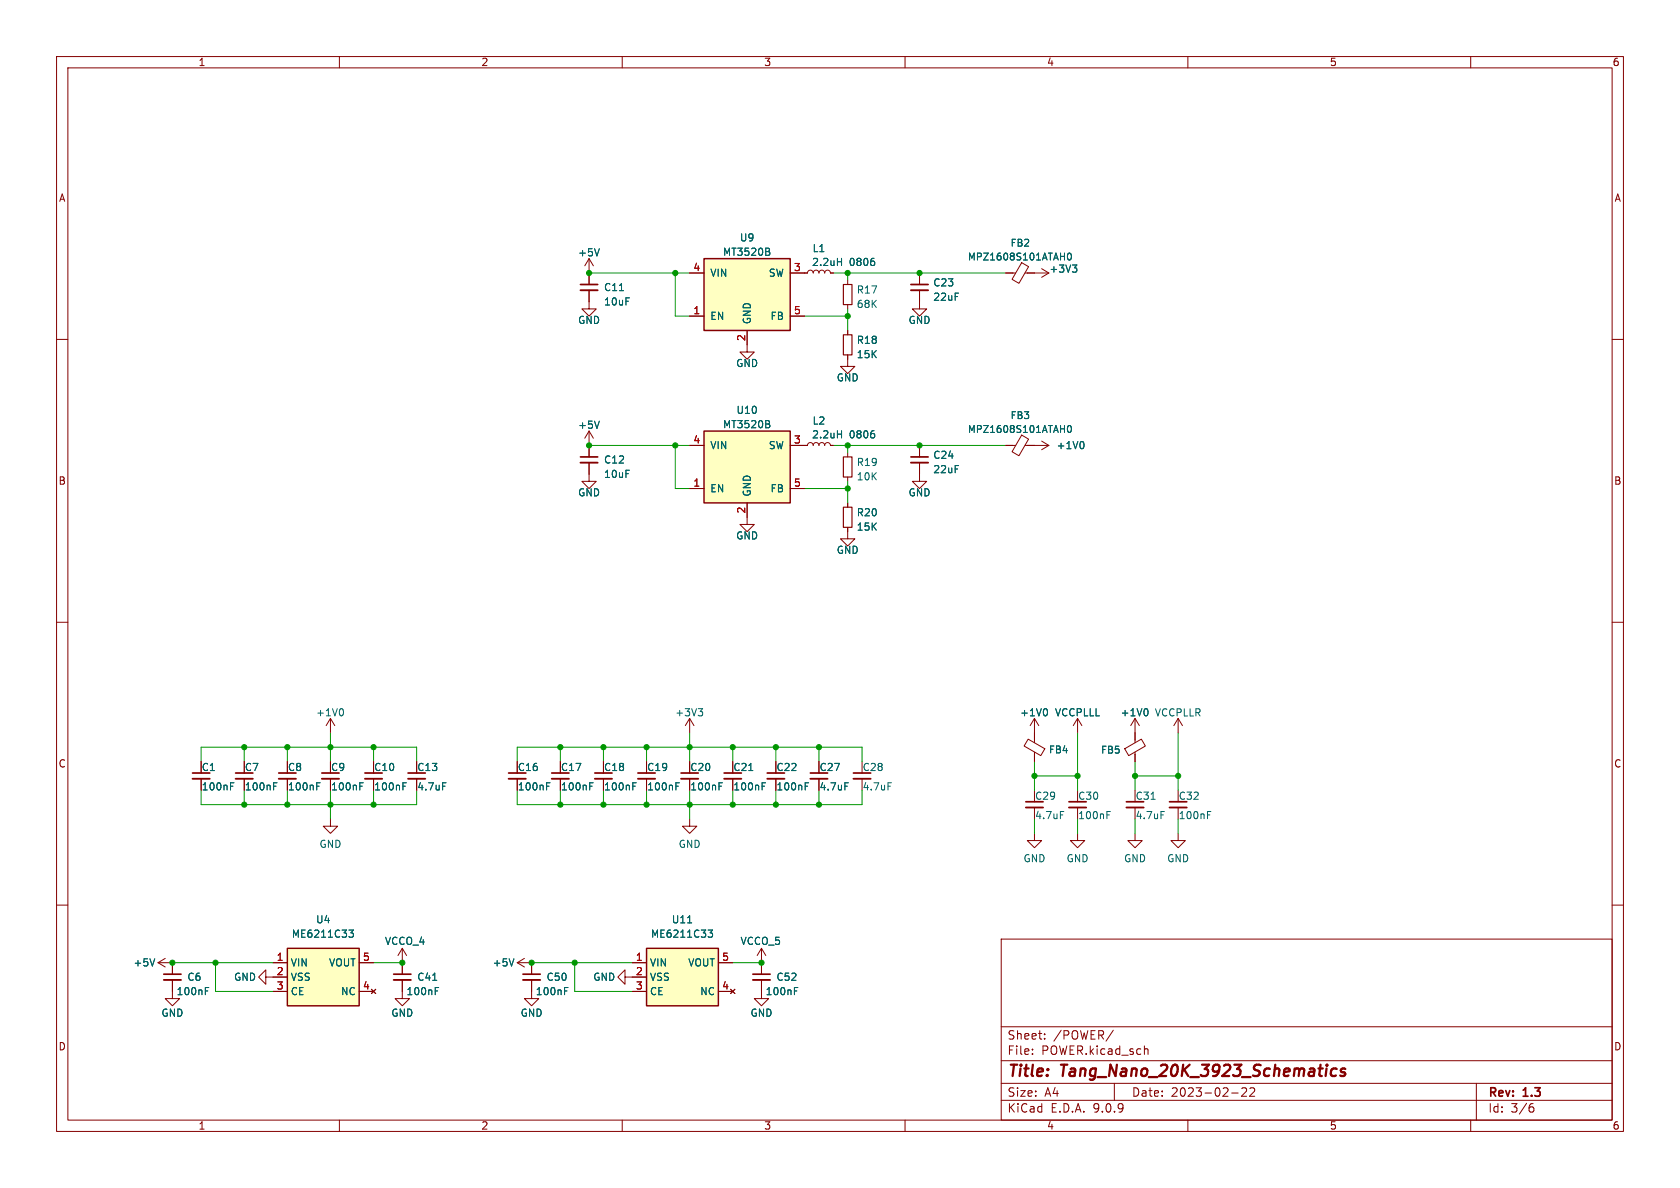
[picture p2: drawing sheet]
<svg xmlns="http://www.w3.org/2000/svg" width="297mm" height="210mm" viewBox="0 0 297 210" stroke-linecap="round" stroke-linejoin="round" font-family="sans-serif">
<g fill="none" stroke="#840000" stroke-width=".18">
<path d="M10 10h277v190h-277zM12 12h273v186h-273zM60 10v2M110 10v2M160 10v2M210 10v2M260 10v2M10 60h2M285 60h2M10 110h2M285 110h2M121.9 127l-.7 1.3"/>
<path d="M121.9 127l.8 1.3M121.9 127v2.5M10 160h2M177 166h108v32h-108zM285 160h2M60 198v2M110 198v2M160 198v2M177 194.5h108M177 191.5h108M177 187.5h108M177 181.5h108"/>
<path d="M182.5 186.3v.1M182.5 185.5v.1M184.7 183.6v.1M184.7 182.8v.1M196.8 182.1l-1.3 2M197 191.5v3M202.4 185.5h.5l.1 .9M210 198v2M217.7 193.2h1.2M220.3 192.4v.5l-.8 .9h.9M221.7 192.4v.5l-.8 .9h.9M260 198v2"/>
<path d="M261 191.5v6.5M270.6 195.7h.4l.2 .3-.1 .5-.5 .1M271 195.1l-.4 .1"/>
</g>
<path d="M236.3 189a.66 .66 0 0 0-1 .3v.5l.1 .3 .2 .1 .6-.1M237.8 189a.49 .49 0 0 0-.8 .3l.1 .1 .7 .2v.3l-.3 .3-.6-.1" fill="none" stroke="#840000" stroke-width=".4"/>
<path d="M123.4 125.3h.8l-.4 .5M124 125.8l.2 .2v.3l-.2 .2" fill="none" stroke="#006464" stroke-width=".18"/>
<path d="M114.3 167.6h12.7v10.2h-12.7z" fill="#ffffc2"/>
<path d="M114.3 167.6h12.7v10.2h-12.7z" fill="none" stroke="#840000" stroke-width=".25"/>
<g fill="none" stroke="#840000" stroke-width=".18">
<path d="M162.6 48.3v2M162.6 51.3v2M35.6 137.7v2M43.2 137.7v2M50.8 137.7v2M99.1 137.7v2M106.7 137.7v2M114.3 137.7v2M121.9 137.7v2M129.5 137.7v2M137.2 137.7v2M144.8 137.7v2"/>
<path d="M152.4 137.7v2M181.8 130.7l2.9 1.7-.7 1.2-2.9-1.7zM182.9 127v4.3M182.9 133v1.6M182.9 127l-.8 1.3M182.9 127l.7 1.3M190.5 127l-.8 1.3M190.5 127l.8 1.3M190.5 127v2.5M198.8 132.4l3-1.7 .7 1.2-3 1.7zM200.7 127v4.3M200.7 133v1.6"/>
<path d="M200.7 127l-.8 1.3M200.7 127l.7 1.3M208.3 127v2.5M208.3 127l-.8 1.3M208.3 127l.7 1.3M58.4 144.8v1.3h1.3l-1.3 1.2-1.3-1.2h1.3M121.9 144.8v1.3h1.3l-1.3 1.2-1.3-1.2h1.3M182.9 147.3v1.3h1.2l-1.2 1.3-1.3-1.3h1.3M182.9 142.7v2.1M190.5 147.3v1.3h1.3l-1.3 1.3-1.3-1.3h1.3M190.5 142.7v2.1M200.7 147.3v1.3h1.2l-1.2 1.3-1.3-1.3h1.3"/>
<path d="M200.7 142.7v2.1M208.3 147.3v1.3h1.2l-1.2 1.3-1.3-1.3h1.3M208.3 142.7v2.1M27.9 170.2h2.6v2M27.9 170.2l1.3 .7M29.2 169.4l-1.3 .8M30.5 173.2v3.3h1.2l-1.2 1.3-1.3-1.3h1.3M47 172.7v-1.2l-1.3 1.2 1.3 1.3v-1.3h1.3M71.1 173.2v3.3h1.3l-1.3 1.3-1.3-1.3h1.3M71.1 167.6l-.7 1.3M71.1 167.6l.8 1.3M71.1 167.6v4.6"/>
<path d="M94 173.2v3.3h1.2l-1.2 1.3-1.3-1.3h1.3M94 170.2v2M110.5 172.7v-1.2l-1.3 1.2 1.3 1.3v-1.3h3.8M111.8 170.2h2.5M111.8 175.3h2.5M127 170.2h2.5M127 175.3h2.5M129.2 174.9l.7 .7M129.9 174.9l-.7 .7M134.6 173.2v3.3h1.3l-1.3 1.3-1.3-1.3h1.3M134.6 167.6v4.6M134.6 167.6l-.7 1.3"/>
<path d="M134.6 167.6l.8 1.3"/>
</g>
<g fill="none" stroke="#006464" stroke-width=".18">
<path d="M40.8 139h.4M40.8 138.4h.6M48.4 139h.4M48.4 138.4h.6M56 139h.4M56 138.4h.6M104.3 139h.4M104.3 138.4h.6M111.9 139h.4M111.9 138.4h.6M119.5 139h.4M119.5 138.4h.6"/>
<path d="M127.1 139h.4M127.1 138.4h.6M132.4 136.2h.7M134.7 139h.5M134.7 138.4h.6M142.4 139h.4M142.4 138.4h.6M149.4 138.4h.6M157 138.4h.6M184.9 125.3a.79 .79 0 0 1 0 1.2M202.7 125.3a.79 .79 0 0 1 0 1.2M187.5 143.5h.6"/>
<path d="M195.7 143.5h.6M195.7 144.1h.4M203.5 141.3h.7M205.2 143.5h.7M213.5 143.5h.6M213.5 144.1h.4M27.4 169.5l-.5 1.3M36.3 175.2h.4M36.3 174.6h.6M76.5 173.3h.7M76.9 175.2h.5M76.9 174.6h.7"/>
<path d="M99.8 175.2h.4M99.8 174.6h.6M121.6 163.1h.7M125.2 164.4h.8l-.5 .5 .4 .1 .1 .4-.3 .3h-.3M140.4 175.2h.5M140.4 174.6h.7"/>
</g>
<g fill="none" stroke="#840000" stroke-width=".3">
<path d="M161 50.3h3.1M34 136.7h3.1M41.7 136.7h3M49.3 136.7h3M97.5 136.7h3.1M105.2 136.7h3M112.8 136.7h3M120.4 136.7h3M128 136.7h3.1M135.6 136.7h3.1M143.3 136.7h3M150.9 136.7h3"/>
<path d="M181.4 141.7h3M189 141.7h3M199.1 141.7h3.1M206.8 141.7h3M29 172.2h3M69.6 172.2h3M92.5 172.2h3M133.1 172.2h3"/>
</g>
<g fill="none" stroke="#840000" stroke-width=".33">
<path d="M161 51.3h3.1M34 137.7h3.1M41.7 137.7h3M49.3 137.7h3M97.5 137.7h3.1M105.2 137.7h3M112.8 137.7h3M120.4 137.7h3M128 137.7h3.1M135.6 137.7h3.1M143.3 137.7h3M150.9 137.7h3"/>
<path d="M181.4 142.7h3M189 142.7h3M199.1 142.7h3.1M206.8 142.7h3M29 173.2h3M69.6 173.2h3M92.5 173.2h3M133.1 173.2h3"/>
</g>
<path d="M124.5 76.2h15.2v12.7h-15.2z" fill="#ffffc2"/>
<path d="M124.5 76.2h15.2v12.7h-15.2z" fill="none" stroke="#840000" stroke-width=".25"/>
<g fill="none" stroke="#840000" stroke-width=".18">
<path d="M149.9 49.5v.8M149.9 53.8v.8M149.9 58.4v.8M162.6 53.3v1.3h1.2l-1.2 1.3-1.3-1.3h1.3M177.8 48.3h1.8M180.6 46.4l1.2 .7-1.7 3-1.2-.7zM181.2 48.3h4.2M184.1 47.5l1.3 .8M185.4 48.3l-1.3 .7M104.1 76.2v4.6M104.1 76.2l-.7 1.3M104.1 76.2l.8 1.3"/>
<path d="M121.9 78.7h2.6M132.1 61v1.2h1.2l-1.2 1.3-1.3-1.3h1.3M139.7 78.7h3l.2-.3 .4-.2 .3 .2 .2 .3 .1-.3 .4-.2 .3 .2 .2 .3 .1-.3 .4-.2 .3 .2 .2 .3 .1-.3 .4-.2 .4 .2 .1 .3h.5M149.9 62.7v2.1h1.2l-1.2 1.2-1.3-1.2h1.3M162.6 78.7v2.1M177.8 78.7h1.8M180.6 76.9l1.2 .7-1.7 3-1.2-.7zM181.2 78.7h4.2M184.1 78l1.3 .7M185.4 78.7l-1.3 .8M104.1 81.8v3.3h1.3l-1.3 1.3-1.2-1.3h1.2M121.9 86.4h2.6"/>
<path d="M132.1 88.9v3.8h1.2l-1.2 1.3-1.3-1.3h1.3M139.7 86.4h2.5M149.9 93.2v2.1h1.2l-1.2 1.2-1.3-1.2h1.3M149.9 80v.8M149.9 84.3v.8M149.9 88.9v.8M162.6 81.8v3.3h1.2l-1.2 1.3-1.3-1.3h1.3M91.4 170.2l1.3 .7M91.4 170.2h2.6M92.7 169.4l-1.3 .8"/>
</g>
<path d="M188.8 44.9l.2-.2a.65 .65 0 0 1 .4 .7 .65 .65 0 0 1-.4 .6l-.3-.5zM189.6 46.8h.8l-.5 .5M190.1 47.3l.3 .3v.3l-.3 .2M106 74.4l-.5 1.3M135.8 75l.3 .2-.1 .3-.1 .1M135.9 74.4l.1 .2-.1 .3M148 76.7h.8M148.8 76.1v1.3M154.6 76.7v.6M188.8 75.3l.2-.1a.65 .65 0 0 1 .4 .6 .65 .65 0 0 1-.4 .6l-.3-.4zM191.3 78a.79 .79 0 0 1 0 1.3M90.9 169.5l-.5 1.3" fill="none" stroke="#006464" stroke-width=".18"/>
<path d="M149.1 59.2h1.5v3.5h-1.5zM149.1 50.3h1.5v3.5h-1.5zM149.1 89.7h1.5v3.5h-1.5zM149.1 80.8h1.5v3.5h-1.5z" fill="none" stroke="#840000" stroke-width=".2"/>
<path d="M102.6 80.8h3.1M161 80.8h3.1" fill="none" stroke="#840000" stroke-width=".3"/>
<path d="M102.6 81.8h3.1M161 81.8h3.1" fill="none" stroke="#840000" stroke-width=".33"/>
<path d="M50.8 167.6h12.7v10.2h-12.7z" fill="#ffffc2"/>
<path d="M50.8 167.6h12.7v10.2h-12.7z" fill="none" stroke="#840000" stroke-width=".25"/>
<path d="M58.4 127l-.7 1.3M58.4 127l.8 1.3M58.4 127v2.5M48.3 170.2h2.5M48.3 172.7h2.5M48.3 175.3h2.5M63.5 170.2h2.5M63.5 175.3h2.5M65.7 174.9l.7 .7M66.4 174.9l-.7 .7" fill="none" stroke="#840000" stroke-width=".18"/>
<path d="M60.4 125.3a.79 .79 0 0 1 0 1.2M61.7 164.4h.8l-.5 .5 .4 .1 .1 .4-.3 .3h-.3" fill="none" stroke="#006464" stroke-width=".18"/>
<path d="M124.5 45.7h15.2v12.7h-15.2z" fill="#ffffc2"/>
<path d="M124.5 45.7h15.2v12.7h-15.2z" fill="none" stroke="#840000" stroke-width=".25"/>
<g fill="none" stroke="#840000" stroke-width=".18">
<path d="M104.1 51.3v3.3h1.3l-1.3 1.3-1.2-1.3h1.2M104.1 45.7v4.6M104.1 45.7l-.7 1.3M104.1 45.7l.8 1.3M121.9 48.3h2.6M121.9 55.9h2.6M132.1 58.4v2.6M139.7 48.3h3l.2-.4 .4-.1 .3 .1 .2 .4 .1-.4 .4-.1 .3 .1 .2 .4 .1-.4 .4-.1 .3 .1 .2 .4 .1-.4 .4-.1 .4 .1 .1 .4h.5M139.7 55.9h2.5M149.9 58.4v.8M162.6 48.3v2M162.6 51.3v2"/>
<path d="M177.8 48.3h1.3M181.6 48.3h1.3M104.1 78.7v2.1M121.9 78.7h2.6M139.7 78.7h3M146.8 78.7h.5M149.9 62.7v.8M162.6 78.7v2.1M177.8 78.7h1.3M181.6 78.7h1.3M104.1 81.8v2M121.9 86.4h2.6"/>
<path d="M132.1 88.9v2.5M139.7 86.4h2.5M149.9 88.9v.8M149.9 93.2v.8M162.6 81.8v2M35.6 137.7v2M43.2 137.7v2M50.8 137.7v2M58.4 137.7v2M66 137.7v2M73.7 137.7v2M91.4 137.7v2"/>
<path d="M99.1 137.7v2M106.7 137.7v2M114.3 137.7v2M121.9 137.7v2M129.5 137.7v2M137.2 137.7v2M144.8 137.7v2M182.9 129.5v1.3M182.9 133.4v1.2M200.7 129.5v1.3M200.7 133.4v1.2M30.5 170.2v2"/>
<path d="M30.5 173.2v2.1M48.3 170.2h2.5M48.3 172.7h2.5M48.3 175.3h2.5M63.5 170.2h2.5M63.5 175.3h2.5M65.7 174.9l.7 .7M66.4 174.9l-.7 .7M71.1 170.2v2M71.1 173.2v2.1M94 170.2v2M94 173.2v2.1"/>
<path d="M111.8 170.2h2.5M111.8 172.7h2.5M111.8 175.3h2.5M127 170.2h2.5M127 175.3h2.5M129.2 174.9l.7 .7M129.9 174.9l-.7 .7M134.6 170.2v2M134.6 173.2v2.1"/>
</g>
<g fill="none" stroke="#006464" stroke-width=".18">
<path d="M106 44l-.5 1.2M109.5 51.4h.7M135.8 44.5l.3 .2-.1 .3-.1 .1M135.9 43.9l.1 .2-.1 .3M148 46.3h.8M148.8 45.7v1.2M154.6 46.3v.5M188.8 44.9l.2-.2a.65 .65 0 0 1 .4 .7 .65 .65 0 0 1-.4 .6l-.3-.5zM189.6 46.8h.8l-.5 .5M190.1 47.3l.3 .3v.3l-.3 .2M106 74.4l-.5 1.3M135.8 75l.3 .2-.1 .3-.1 .1"/>
<path d="M135.9 74.4l.1 .2-.1 .3M148 76.7h.8M148.8 76.1v1.3M154.6 76.7v.6M188.8 75.3l.2-.1a.65 .65 0 0 1 .4 .6 .65 .65 0 0 1-.4 .6l-.3-.4zM191.3 78a.79 .79 0 0 1 0 1.3M40.8 138.4h.6M40.8 139h.4M48.4 138.4h.6M48.4 139h.4M56 138.4h.6M56 139h.4"/>
<path d="M63.6 138.4h.6M63.6 139h.4M71.2 138.4h.6M71.2 139h.5M78.2 138.4h.7M96.6 138.4h.6M96.6 139h.5M104.3 138.4h.6M104.3 139h.4M111.9 138.4h.6M111.9 139h.4M119.5 138.4h.6"/>
<path d="M119.5 139h.4M127.1 138.4h.6M127.1 139h.4M132.4 136.2h.7M134.7 138.4h.6M134.7 139h.5M142.4 138.4h.6M142.4 139h.4M149.4 138.4h.6M184.9 125.3a.79 .79 0 0 1 0 1.2M202.7 125.3a.79 .79 0 0 1 0 1.2M27.4 169.5l-.5 1.3"/>
<path d="M36.3 175.2h.4M36.3 174.6h.6M61.7 164.4h.8l-.5 .5 .4 .1 .1 .4-.3 .3h-.3M76.5 173.3h.7M76.9 175.2h.5M76.9 174.6h.7M90.9 169.5l-.5 1.3M99.8 175.2h.4M99.8 174.6h.6M121.6 163.1h.7M125.2 164.4h.8l-.5 .5 .4 .1 .1 .4-.3 .3h-.3M140.4 175.2h.5"/>
<path d="M140.4 174.6h.7"/>
</g>
<path d="M102.6 50.3h3.1M56.9 136.7h3M64.5 136.7h3.1M72.1 136.7h3.1M89.9 136.7h3.1" fill="none" stroke="#840000" stroke-width=".3"/>
<path d="M102.6 51.3h3.1M56.9 137.7h3M64.5 137.7h3.1M72.1 137.7h3.1M89.9 137.7h3.1" fill="none" stroke="#840000" stroke-width=".33"/>
<g fill="none" stroke="#009600" stroke-width=".18">
<path d="M104.1 48.3h17.8M119.4 48.3v7.6h2.5M142.2 55.9h7.7M147.3 48.3h30.5M149.9 48.3v1.2M149.9 54.6v3.8M104.1 78.7h17.8M119.4 78.7v7.7h2.5M147.3 78.7h30.5M149.9 78.7v1.3M142.2 86.4h7.7M149.9 85.1v3.8"/>
<path d="M35.6 134.6v-2.5h38.1v2.5M35.6 139.7v2.5h38.1v-2.5M43.2 132.1v2.5M43.2 139.7v2.5M50.8 132.1v2.5M50.8 139.7v2.5M58.4 129.5v5.1M58.4 139.7v5.1M66 132.1v2.5M66 139.7v2.5M91.4 134.6v-2.5h61v2.5M91.4 139.7v2.5h61v-2.5"/>
<path d="M99.1 132.1v2.5M99.1 139.7v2.5M106.7 132.1v2.5M106.7 139.7v2.5M114.3 132.1v2.5M114.3 139.7v2.5M121.9 129.5v5.1M121.9 139.7v5.1M129.5 132.1v2.5M129.5 139.7v2.5M137.2 132.1v2.5M137.2 139.7v2.5"/>
<path d="M144.8 132.1v2.5M144.8 139.7v2.5M182.9 134.6v5.1M182.9 137.2h7.6M190.5 129.5v10.2M200.7 137.2h7.6M200.7 134.6v5.1M208.3 129.5v10.2M182.9 144.8v2.5M190.5 144.8v2.5M200.7 144.8v2.5M208.3 144.8v2.5"/>
<path d="M30.5 170.2h17.8M38.1 170.2v5.1h10.2M66 170.2h5.1M94 170.2h17.8M101.6 170.2v5.1h10.2M129.5 170.2h5.1"/>
</g>
<g fill="#009600" stroke="#009600" stroke-width=".18">
<circle cx="149.9" cy="48.3" r=".46"/>
<circle cx="149.9" cy="78.7" r=".46"/>
<circle cx="149.9" cy="86.4" r=".46"/>
<circle cx="149.9" cy="55.9" r=".46"/>
<circle cx="162.6" cy="48.3" r=".46"/>
<circle cx="162.6" cy="78.7" r=".46"/>
<circle cx="101.6" cy="170.2" r=".46"/>
<circle cx="66" cy="132.1" r=".46"/>
<circle cx="58.4" cy="132.1" r=".46"/>
<circle cx="50.8" cy="132.1" r=".46"/>
<circle cx="71.1" cy="170.2" r=".46"/>
<circle cx="58.4" cy="142.2" r=".46"/>
<circle cx="66" cy="142.2" r=".46"/>
<circle cx="106.7" cy="132.1" r=".46"/>
<circle cx="114.3" cy="132.1" r=".46"/>
<circle cx="121.9" cy="132.1" r=".46"/>
<circle cx="137.2" cy="132.1" r=".46"/>
<circle cx="129.5" cy="132.1" r=".46"/>
<circle cx="99.1" cy="142.2" r=".46"/>
<circle cx="99.1" cy="132.1" r=".46"/>
<circle cx="106.7" cy="142.2" r=".46"/>
<circle cx="121.9" cy="142.2" r=".46"/>
<circle cx="129.5" cy="142.2" r=".46"/>
<circle cx="114.3" cy="142.2" r=".46"/>
<circle cx="134.6" cy="170.2" r=".46"/>
<circle cx="94" cy="170.2" r=".46"/>
<circle cx="137.2" cy="142.2" r=".46"/>
<circle cx="144.8" cy="132.1" r=".46"/>
<circle cx="190.5" cy="137.2" r=".46"/>
<circle cx="200.7" cy="137.2" r=".46"/>
<circle cx="208.3" cy="137.2" r=".46"/>
<circle cx="182.9" cy="137.2" r=".46"/>
<circle cx="144.8" cy="142.2" r=".46"/>
<circle cx="43.2" cy="142.2" r=".46"/>
<circle cx="38.1" cy="170.2" r=".46"/>
<circle cx="50.8" cy="142.2" r=".46"/>
<circle cx="43.2" cy="132.1" r=".46"/>
<circle cx="30.5" cy="170.2" r=".46"/>
<circle cx="119.4" cy="48.3" r=".46"/>
<circle cx="104.1" cy="48.3" r=".46"/>
<circle cx="119.4" cy="78.7" r=".46"/>
<circle cx="104.1" cy="78.7" r=".46"/>
</g>
<g font-size="2.8" fill="#840000">
<text x="178" y="190.9">Title:</text>
<text x="187.7" y="190.9">Tang_Nano_20K_3923_Schematics</text>
</g>
<g font-size="2.1" fill="#840000">
<text x="178" y="184">Sheet:</text>
<text x="186.2" y="184">/POWER/</text>
<text x="178" y="186.7">File:</text>
<text x="184.1" y="186.7">POWER.kicad_sch</text>
<text x="178" y="196.9">KiCad</text>
<text x="178" y="194.1">Size:</text>
<text x="184.7" y="194.1">A4</text>
<text x="185.7" y="196.9">E.D.A.</text>
<text x="193.3" y="196.9">9.0.9</text>
<text x="200" y="194.1">Date:</text>
<text x="207" y="194.1">2023-02-22</text>
<text x="263" y="194.3">Rev:</text>
<text x="263" y="196.9">Id:</text>
<text x="267.1" y="196.9">3/6</text>
<text x="269.4" y="194.3">1.3</text>
</g>
<g font-size="1.8" fill="#840000">
<text x="35" y="11.9">1</text>
<text x="85" y="11.9">2</text>
<text x="135" y="11.9">3</text>
<text x="185" y="11.9">4</text>
<text x="235" y="11.9">5</text>
<text x="285" y="11.9">6</text>
<text x="10.3" y="35.9">A</text>
<text x="285.3" y="35.9">A</text>
<text x="10.3" y="85.9">B</text>
<text x="285.3" y="85.9">B</text>
<text x="10.3" y="135.9">C</text>
<text x="35.6" y="136.5">C1</text>
<text x="43.2" y="136.5">C7</text>
<text x="50.8" y="136.5">C8</text>
<text x="58.4" y="136.5">C9</text>
<text x="66" y="136.5">C10</text>
<text x="73.7" y="136.5">C13</text>
<text x="91.4" y="136.5">C16</text>
<text x="99.1" y="136.5">C17</text>
<text x="106.7" y="136.5">C18</text>
<text x="114.3" y="136.5">C19</text>
<text x="121.9" y="136.5">C20</text>
<text x="129.5" y="136.5">C21</text>
<text x="137.2" y="136.5">C22</text>
<text x="144.8" y="136.5">C27</text>
<text x="285.3" y="135.9">C</text>
<text x="10.3" y="185.9">D</text>
<text x="285.3" y="185.9">D</text>
<text x="35" y="199.9">1</text>
<text x="85" y="199.9">2</text>
<text x="135" y="199.9">3</text>
<text x="185" y="199.9">4</text>
<text x="235" y="199.9">5</text>
<text x="285" y="199.9">6</text>
</g>
<g font-size="1.8" fill="#006464">
<text x="102.1" y="45.5">+5V</text>
<text x="127.7" y="45.4">MT3520B</text>
<text x="130.7" y="42.9">U9</text>
<text x="143.5" y="47.2">2.2uH</text>
<text x="143.6" y="44.8">L1</text>
<text x="150.1" y="47.2">0806</text>
<text x="106.7" y="51.7">C11</text>
<text x="125.5" y="49.1">VIN</text>
<text x="135.8" y="49.1">SW</text>
<text x="151.4" y="52.1">R17</text>
<text x="164.9" y="50.8">C23</text>
<text x="164.9" y="53.4">22uF</text>
<text x="185.4" y="48.4">+3V3</text>
<text x="102.1" y="57.5">GND</text>
<text x="106.7" y="54.2">10uF</text>
<text x="125.5" y="56.7">EN</text>
<text x="132.9" y="57.4" transform="rotate(-90 132.9 57.4)">GND</text>
<text x="136.1" y="56.7">FB</text>
<text x="151.4" y="54.6">68K</text>
<text x="160.5" y="57.5">GND</text>
<text x="130" y="65.1">GND</text>
<text x="151.4" y="61">R18</text>
<text x="151.4" y="63.5">15K</text>
<text x="147.8" y="67.6">GND</text>
<text x="102.1" y="76">+5V</text>
<text x="127.7" y="75.9">MT3520B</text>
<text x="130.1" y="73.4">U10</text>
<text x="143.5" y="77.7">2.2uH</text>
<text x="143.6" y="75.3">L2</text>
<text x="150.1" y="77.7">0806</text>
<text x="106.7" y="82.1">C12</text>
<text x="125.5" y="79.6">VIN</text>
<text x="135.8" y="79.6">SW</text>
<text x="151.4" y="82.6">R19</text>
<text x="164.9" y="81.3">C24</text>
<text x="164.9" y="83.9">22uF</text>
<text x="186.7" y="79.6">+1V0</text>
<text x="102.1" y="87.9">GND</text>
<text x="106.7" y="84.7">10uF</text>
<text x="125.5" y="87.2">EN</text>
<text x="132.9" y="87.9" transform="rotate(-90 132.9 87.9)">GND</text>
<text x="136.1" y="87.2">FB</text>
<text x="151.4" y="85.1">10K</text>
<text x="160.5" y="87.9">GND</text>
<text x="130" y="95.6">GND</text>
<text x="151.4" y="91.5">R20</text>
<text x="151.4" y="94">15K</text>
<text x="147.8" y="98.1">GND</text>
<text x="55.8" y="126.8">+1V0</text>
<text x="119.3" y="126.8">+3V3</text>
<text x="180.2" y="126.8">+1V0</text>
<text x="186.4" y="126.8">VCCPLLL</text>
<text x="198" y="126.8">+1V0</text>
<text x="204.1" y="126.8">VCCPLLR</text>
<text x="152.4" y="136.5">C28</text>
<text x="35.6" y="139.9">100nF</text>
<text x="43.2" y="139.9">100nF</text>
<text x="50.8" y="139.9">100nF</text>
<text x="58.4" y="139.9">100nF</text>
<text x="66" y="139.9">100nF</text>
<text x="73.7" y="139.9">4.7uF</text>
<text x="91.4" y="139.9">100nF</text>
<text x="99.1" y="139.9">100nF</text>
<text x="106.7" y="139.9">100nF</text>
<text x="114.3" y="139.9">100nF</text>
<text x="121.9" y="139.9">100nF</text>
<text x="129.5" y="139.9">100nF</text>
<text x="137.2" y="139.9">100nF</text>
<text x="144.8" y="139.9">4.7uF</text>
<text x="152.4" y="139.9">4.7uF</text>
<text x="182.9" y="141.6">C29</text>
<text x="190.5" y="141.6">C30</text>
<text x="200.7" y="141.6">C31</text>
<text x="208.3" y="141.6">C32</text>
<text x="182.9" y="145">4.7uF</text>
<text x="190.5" y="145">100nF</text>
<text x="200.7" y="145">4.7uF</text>
<text x="208.3" y="145">100nF</text>
<text x="56.4" y="150.1">GND</text>
<text x="119.9" y="150.1">GND</text>
<text x="180.8" y="152.6">GND</text>
<text x="188.5" y="152.6">GND</text>
<text x="198.6" y="152.6">GND</text>
<text x="206.2" y="152.6">GND</text>
<text x="51.5" y="166">ME6211C33</text>
<text x="55.8" y="163.4">U4</text>
<text x="68" y="167.2">VCCO_4</text>
<text x="115" y="166">ME6211C33</text>
<text x="118.7" y="163.4">U11</text>
<text x="130.8" y="167.2">VCCO_5</text>
<text x="23.5" y="171">+5V</text>
<text x="33" y="173.6">C6</text>
<text x="41.3" y="173.6">GND</text>
<text x="51.3" y="171">VIN</text>
<text x="51.3" y="173.6">VSS</text>
<text x="58.1" y="171">VOUT</text>
<text x="73.7" y="173.6">C41</text>
<text x="87" y="171">+5V</text>
<text x="96.5" y="173.6">C50</text>
<text x="104.8" y="173.6">GND</text>
<text x="114.8" y="171">VIN</text>
<text x="114.8" y="173.6">VSS</text>
<text x="121.6" y="171">VOUT</text>
<text x="137.2" y="173.6">C52</text>
<text x="28.4" y="179.9">GND</text>
<text x="31.1" y="176.1">100nF</text>
<text x="51.3" y="176.1">CE</text>
<text x="60.2" y="176.1">NC</text>
<text x="69.1" y="179.9">GND</text>
<text x="71.8" y="176.1">100nF</text>
<text x="91.9" y="179.9">GND</text>
<text x="94.6" y="176.1">100nF</text>
<text x="114.8" y="176.1">CE</text>
<text x="123.7" y="176.1">NC</text>
<text x="132.6" y="179.9">GND</text>
<text x="135.3" y="176.1">100nF</text>
</g>
<g font-size="1.8" fill="#a90000">
<text x="122.5" y="48">4</text>
<text x="140.3" y="48">3</text>
<text x="122.5" y="55.6">1</text>
<text x="140.3" y="55.6">5</text>
<text x="131.8" y="60.4" transform="rotate(-90 131.8 60.4)">2</text>
<text x="122.5" y="78.5">4</text>
<text x="140.3" y="78.5">3</text>
<text x="122.5" y="86.1">1</text>
<text x="140.3" y="86.1">5</text>
<text x="131.8" y="90.9" transform="rotate(-90 131.8 90.9)">2</text>
<text x="48.8" y="169.9">1</text>
<text x="48.8" y="172.5">2</text>
<text x="64.1" y="169.9">5</text>
<text x="112.3" y="169.9">1</text>
<text x="112.3" y="172.5">2</text>
<text x="127.6" y="169.9">5</text>
<text x="48.8" y="175">3</text>
<text x="64.1" y="175">4</text>
<text x="112.3" y="175">3</text>
<text x="127.6" y="175">4</text>
</g>
<g font-size="1.7" fill="#006464">
<text x="171" y="46.2">MPZ1608S101ATAH0</text>
<text x="178.6" y="43.8">FB2</text>
<text x="171" y="76.7">MPZ1608S101ATAH0</text>
<text x="178.6" y="74.3">FB3</text>
<text x="185.3" y="133.4">FB4</text>
<text x="194.6" y="133.4">FB5</text>
</g>
</svg>
